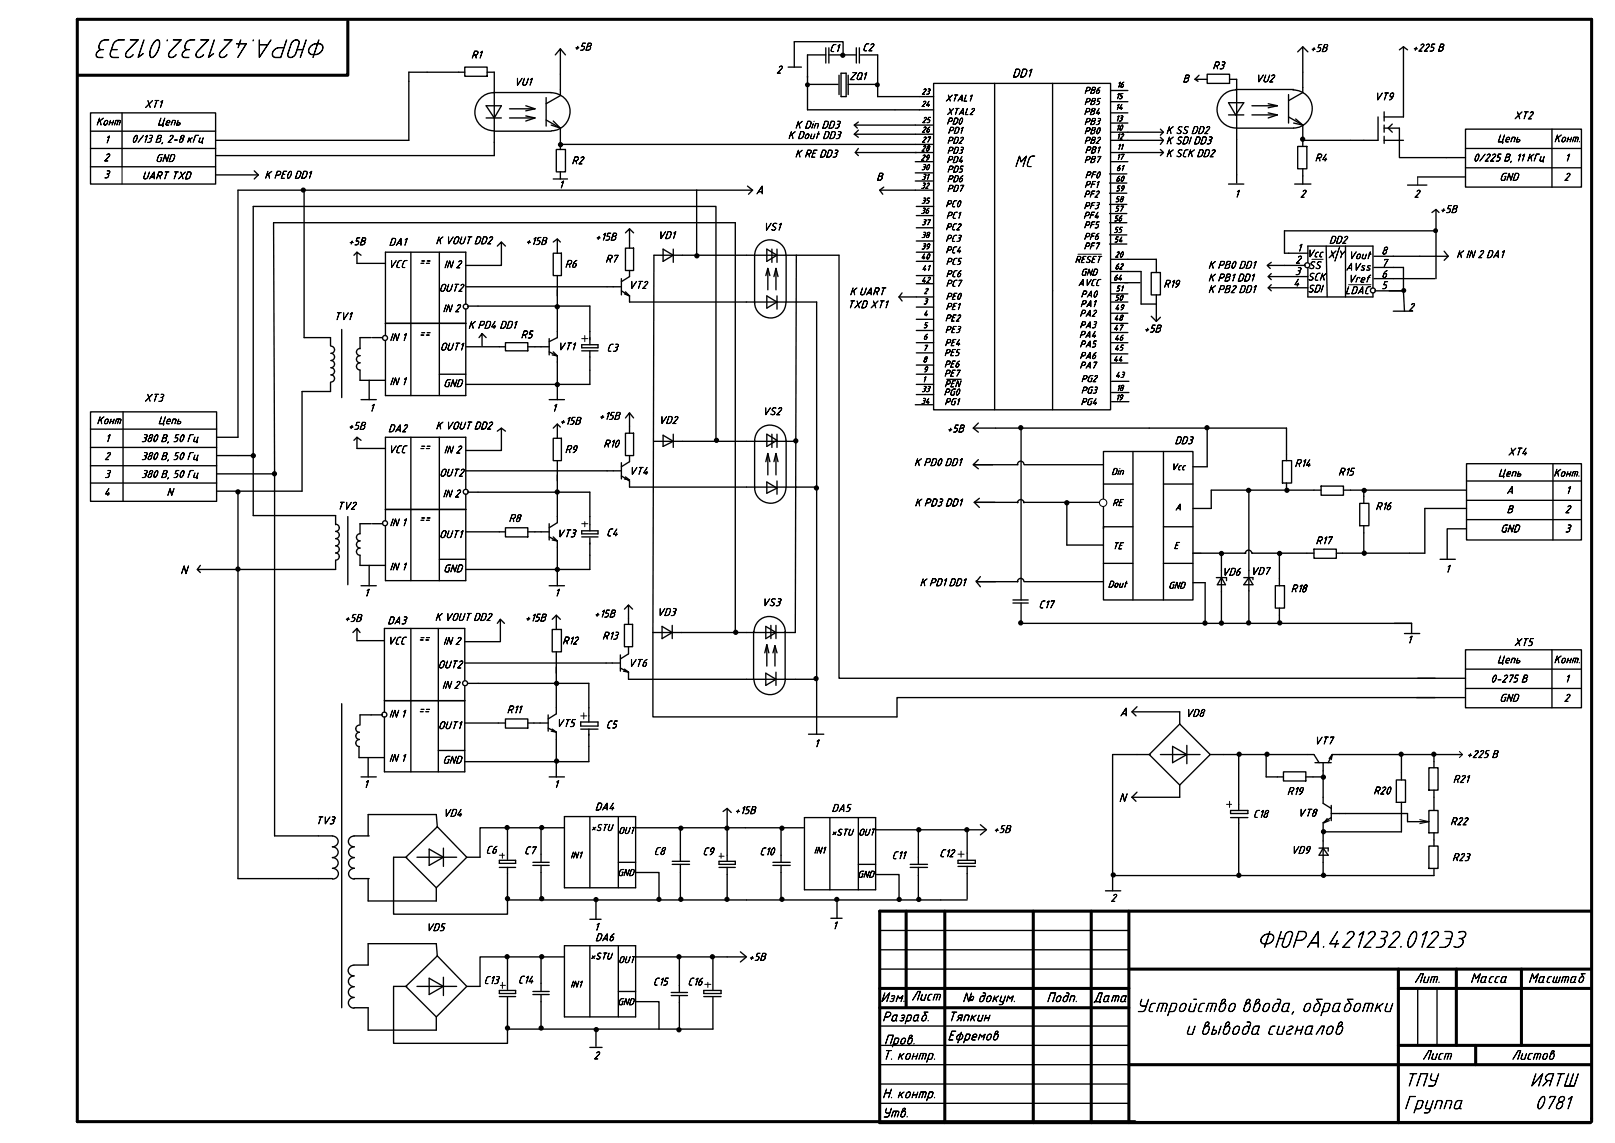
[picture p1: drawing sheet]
<svg xmlns="http://www.w3.org/2000/svg" width="420mm" height="297mm" viewBox="0 0 420 297" stroke-linecap="round" stroke-linejoin="round" font-family="sans-serif">
<g fill="none" stroke="#000" stroke-width=".35">
<path d="M120.9 17.5h5.8v2.3h-5.8zM126.7 18.8h1.9v18.2M144.5 14.3l1.3-1.6v12.2l-3.7 2.1M145.8 12.7l1.3 1.6M314.1 19.3h5.8v2.4h-5.8zM337.6 13.5l1.3-1.3v11.9l-3.7 2.1M338.9 12.2l1.4 1.3M365.1 12.2v18.2h-5M365.1 12.2l-1 .8M365.1 12.2l1.1 .8M126.5 30.7h3.9M126.5 27.5h3.9l-1.8 3.2z"/>
<path d="M128.3 24.1h15.1M128.4 24.1a5 5 0 0 0-4.9 5.1 5 5 0 0 0 5.1 4.8M128.6 34.1h14.8M132.6 28.3h6.6M132.6 30.7h6.6M136.8 27.5l2.4 .8M136.8 30.2l2.4 .5M139.2 28.3l-2.4 .5M139.2 30.7l-2.4 .8M142.1 25.4v7.4M142.1 31.2l3.7 2.1M143.3 24.1a5 5 0 0 1 5 4.9 5 5 0 0 1-4.8 5"/>
<path d="M143.4 32.5l2.4 .8M143.9 31.5l1.9 1.8M144.7 38.9h2.4v5.8h-2.4zM145.8 33.3v5.6M319.6 29.9h4M319.6 26.7h4l-2.1 3.2zM319.9 20.6h1.8v15.6M321.5 23.4a5 5 0 0 0-4.9 5 5 5 0 0 0 5 4.9M321.5 23.3h15M321.7 33.3h14.8M325.7 27.5h6.6M325.7 29.9h6.6"/>
<path d="M329.9 27l2.4 .5M329.9 29.4l2.4 .5M332.3 27.5l-2.4 .5M332.3 29.9l-2.4 .8M335.2 24.6v7.4M335.2 30.4l3.7 2.1M336.4 23.4a5 5 0 0 1 5 4.9 5 5 0 0 1-4.8 5M336.5 32l2.4 .5M337.1 31l1.8 1.5M337.6 38.1h2.4v5.8h-2.4zM338.9 32.5v5.6M358.5 30.4v6.1h-19.6"/>
<path d="M360.1 33.3h4v7.7h12.1M360.1 36.5h5M360.1 29.1v2.4M360.1 32.5v1.9M360.1 35.5v1.8M362.2 32.3l-1 1 1 1.1M145.8 44.7v1.9M336.8 47.9h4.2M338.9 43.9v4M194.2 78.6h13M194.2 66.4h13M196.3 66.4v12.4"/>
<path d="M199.5 64.8l2.6 1.6-2.6 1.6zM199.5 77l2.6 1.6-2.6 1.6zM199.8 69.8l.5 1.9M199.8 69.8l-.6 1.9M199.8 69.8v5.6M200.8 64.8v3.5M201.9 69.8l.5 2.2M201.9 69.8l-.6 2.2M201.9 69.8v5.6M202.1 64.8v3.5M202.1 77v3.4M204.5 66.4a4.1 4.1 0 0 0-4.2-4 4.1 4.1 0 0 0-4 4.1"/>
<path d="M204.5 78.6a4.1 4.1 0 0 1-4 4.1 4.1 4.1 0 0 1-4.2-3.9M204.5 66.4v12.2M79.1 87.8h6.9v2.2M86 99.5v2.4h-7.4M86.1 90.1a.93 .93 0 0 1 .9 .9 .93 .93 0 0 1-.9 .9 .93 .93 0 0 1 .9 1 .93 .93 0 0 1-.9 .9 .93 .93 0 0 1 .9 .9 .93 .93 0 0 1-.9 1 .93 .93 0 0 1 .9 .9 .93 .93 0 0 1-.9 .9 .93 .93 0 0 1 .9 1 .93 .93 0 0 1-.9 .9M88.9 85.7v17.8M23.5 107.2h32.9v23.2h-32.9zM23.5 111.7h32.9M23.5 116.4h32.9M32 107.2v23.2M56.4 118.5h9.5M56.4 113.8h5.5"/>
<path d="M194.2 114.8h13M196.3 114.6v12.4M199.5 113l2.6 1.6-2.6 1.6zM199.8 118v5.6M199.8 118l.5 2.1M199.8 118l-.6 2.1M200.8 113v3.4M201.9 118v5.6M201.9 118l.5 2.1M201.9 118l-.6 2.1M202.1 113v3.4M204.5 114.6a4.1 4.1 0 0 0-4.2-4 4.1 4.1 0 0 0-4 4.1"/>
<path d="M204.5 114.6v12.1M23.5 121.2h32.9M23.5 125.7h32.9M56.4 127.8h5.5M56.4 123.3h15M87.3 134.1v2.4M87.3 136.4a.93 .93 0 0 1 1 .9 .93 .93 0 0 1-1 1 .93 .93 0 0 1 1 .9 .93 .93 0 0 1-1 .9 .93 .93 0 0 1 1 1 .93 .93 0 0 1-1 .9 .93 .93 0 0 1 1 .9 .93 .93 0 0 1-1 1 .93 .93 0 0 1 1 .9 .93 .93 0 0 1-1 .9M90.5 134.4v17.7M194.2 126.7h13M199.5 125.4l2.6 1.6-2.6 1.3zM202.1 125.1v3.5M204.5 126.8a4.1 4.1 0 0 1-4 4.1 4.1 4.1 0 0 1-4.2-3.9"/>
<path d="M87.3 145.8v2.4M143.7 163.8h2.3v5.8h-2.3zM157.7 172.5h3.7M161.4 170.4v4.2M161.4 173.8l2.1 1.1M162.2 174.6l1.3 .3M162.5 162.5h2.1v5.8h-2.1zM162.5 174.1l1 .8M163.5 168.3v1.8l-2.1 1.3M163.5 160.9v1.6M163.5 174.9v1.8M169.9 164.6h7.4"/>
<path d="M172.2 163l2.7 1.6-2.7 1.6zM174.9 162.7v3.5M194.2 176.7h12.7M194.2 164.6h12.7M196.1 164.3v12.4M199.2 163l2.7 1.6-2.7 1.6zM199.2 175.2l2.7 1.5-2.7 1.6zM199.5 167.7v5.6M199.5 167.7l.5 2.2M199.5 167.7l-.5 2.2M200.6 162.7v3.5M201.6 168l.5 1.9"/>
<path d="M201.6 168l-.5 1.9M201.6 168v5.3M201.9 162.7v3.5M201.9 174.9v3.4M204.3 164.3v12.4M204.3 164.4a4.1 4.1 0 0 0-4.1-4 4.1 4.1 0 0 0-4 4.1M204.3 176.6a4.1 4.1 0 0 1-4 4.2 4.1 4.1 0 0 1-4.1-4M88.9 183.1v79.1M93.5 188.7a.93 .93 0 0 0-.9 .9 .93 .93 0 0 0 .9 .9 .93 .93 0 0 0-.9 1 .93 .93 0 0 0 .9 .9 .93 .93 0 0 0-.9 .9 .93 .93 0 0 0 .9 1M129.6 188.1h1.9M131.5 187.1h5.8v2.3h-5.8zM137.3 188.1h5.3"/>
<path d="M142.6 186v4.2M142.6 189.4l2.1 1.1M143.4 190.2l1.3 .3M143.7 189.7l1 .8M144.7 184.1v1.6l-2.1 1.4M144.7 190.5v1.9M153.2 184.1v2.2M153.2 191v3.2M299.2 196.3h-9.7v35.5M301.9 196.3h10.3M305.1 194.2l3.7 2.1-3.7 2.1zM306.9 188.4l8 7.9-8 8-7.9-8z"/>
<path d="M308.8 193.9v4.8M314.9 196.3h26.9l1.4 2.1M329.4 196.3v5.8h4.5M342.1 198.4h4.2M344.2 198.4v10.6l2.1 1.3M346.6 196.3h1.9M346.6 196.3l-1.1 2.1M346.6 196.3l-.3 1.3M346.6 196.3l-.8 1.1M364.6 196.3v6.6M371.7 199.8h2.4v5.8h-2.4zM373.1 196.3v3.5"/>
<path d="M82.8 217.5h3.7M86.5 217.5a1.4 1.4 0 0 1 1.5 1.4 1.4 1.4 0 0 1-1.5 1.4 1.4 1.4 0 0 1 1.5 1.4 1.4 1.4 0 0 1-1.5 1.4 1.4 1.4 0 0 1 1.5 1.4 1.4 1.4 0 0 1-1.5 1.4 1.4 1.4 0 0 1 1.5 1.4 1.4 1.4 0 0 1-1.5 1.4M92.1 217.5h3.9M92.1 217.5a1.4 1.4 0 0 0-1.5 1.5 1.4 1.4 0 0 0 1.6 1.3 1.4 1.4 0 0 0-1.5 1.4 1.4 1.4 0 0 0 1.5 1.4 1.4 1.4 0 0 0-1.5 1.4 1.4 1.4 0 0 0 1.5 1.4 1.4 1.4 0 0 0-1.5 1.4 1.4 1.4 0 0 0 1.5 1.4M113.8 215.1l-.3-3.2h-17.7v5.6M132 215.4v8.4M140.8 215.4v9M146.8 215.4h-21.9v7.6h-3.5M146.8 212.5h18.6v18.5h-18.6zM153.5 212.5v18.5M160.9 212.5v18.5M165.4 215.4h43.6"/>
<path d="M189.2 210.3l-1.1 .8M190.2 211.4l-1-1.1v13.8M203.2 215.4v9M209.3 212.7h18.5v18.8h-18.5zM215.9 212.7v18.8M223.3 212.7v18.8M227.8 215.9h28.6M238.9 215.9v9M255.1 214.6l1.5 1.3-1.5 1.3M294.5 207.4h12.4M294.5 207.4l1 1.1M295.8 206.1l-1.3 1.3"/>
<path d="M333.9 200.8h5.8v2.4h-5.8zM339.7 202.1h4.5M345.3 213l-.8 1 1.3-.5M346.3 212.7l-2.1 1.3v13.8M346.3 211.7h19.9v2.1M346.3 209.6v3.9M363.3 202.9h2.4v5.9h-2.4zM364.6 208.8v7.6h-20.4M369.6 213.8h2.1M371.7 210.9h2.4v5.8h-2.4zM373.1 205.6v5.3M373.1 216.7v3.4"/>
<path d="M82.8 228.6h3.7M92.1 228.6h3.9M95.8 228.6v5.8h17.7v-3.4M105.6 223l8.2-7.9 7.6 7.9-7.9 8zM105.8 223h-3.4v14.9h29.6v-3.7h119.6M108.5 223h10.3M111.7 220.9l3.7 2.1-3.7 2.2zM115.4 220.7v4.7M129.9 225.7h4.2M129.9 223.8h4.2v.8h-4.2zM132 225.7v8.2M138.6 224.4h4.3"/>
<path d="M138.6 225.2h4.3M140.8 225.2v8.7M153.5 239.2h2.9M155 234.7v4.5M160.9 224.4h4.5M165.4 227h6v7.2M187.1 224.1h4.2v.8h-4.2zM187.1 225.7h4.2M189.2 225.7v8.5M201.1 224.4h4.5M201.1 225.2h4.5M203.2 225.2v9"/>
<path d="M216.2 238.9h2.9M217.8 234.2v4.7M223.3 224.9h4.5M227.8 227.5h6.1v6.9M236.8 224.9h4.5M236.8 225.7h4.5M238.9 225.7v8.7M249.2 223.8h4.5v.8h-4.5zM249.2 225.4h4.5M251.6 222v1.8M251.6 225.4v8.5M287.6 231.8h4"/>
<path d="M343.2 220.7h2.3v.8M344.2 220.7l1.3 1.8h-2.3zM371.7 220.1h2.4v5.9h-2.4zM373.1 226v1.8h-83.6M92.1 253.9a1.4 1.4 0 0 0-1.5 1.4 1.4 1.4 0 0 0 1.5 1.4 1.4 1.4 0 0 0-1.5 1.4 1.4 1.4 0 0 0 1.5 1.4 1.4 1.4 0 0 0-1.5 1.4 1.4 1.4 0 0 0 1.5 1.4M105.6 256.6l8.2-7.9 7.6 7.9-7.9 8zM105.8 256.6h-3.4v14.9h29.6v-3.7h53.5M108.5 256.6h10.3M111.7 254.5l3.7 2.1-3.7 2.2zM113.8 248.7l-.3-3.2h-17.7v5.6h-3.7a1.4 1.4 0 0 0-1.5 1.4 1.4 1.4 0 0 0 1.5 1.4M115.4 254.3v4.7M138.6 258h4.3"/>
<path d="M138.6 258.8h4.3M140.8 249v9M140.8 258.8v9M146.8 249h-21.9v7.6h-3.5M146.8 246.1h18.6v18.5h-18.6zM153.5 246.1v18.5M160.9 246.1v18.5M160.9 258h4.5M165.4 249h28.5M174.6 259h4.3M174.6 258.2h4.3M176.7 249.2v9"/>
<path d="M176.7 259v9M183.1 257.7h4.5v.8h-4.5zM183.1 259.3h4.5M192.6 247.6l1.6 1.4-1.6 1.3M92.1 262.2h3.7v5.8h17.7v-3.4M153.5 272.5h3.1M155 267.8v4.5M165.4 260.6h6v7.2"/>
<circle cx="145.8" cy="37.6" r=".51"/>
<circle cx="338.9" cy="36.2" r=".51"/>
<circle cx="65.9" cy="118.6" r=".51"/>
<circle cx="61.9" cy="128" r=".51"/>
<circle cx="71.4" cy="123.3" r=".51"/>
<circle cx="329.6" cy="196.2" r=".51"/>
<circle cx="364.5" cy="196.2" r=".51"/>
<circle cx="373" cy="196.2" r=".51"/>
<circle cx="131.9" cy="215.3" r=".51"/>
<circle cx="140.9" cy="215.3" r=".51"/>
<circle cx="177.1" cy="215.5" r=".51"/>
<circle cx="189.1" cy="215.5" r=".51"/>
<circle cx="203.4" cy="215.5" r=".51"/>
<circle cx="239" cy="215.9" r=".51"/>
<circle cx="344.3" cy="202.2" r=".51"/>
<circle cx="132" cy="233.8" r=".51"/>
<circle cx="140.9" cy="233.8" r=".51"/>
<circle cx="155.1" cy="234.1" r=".51"/>
<circle cx="171.4" cy="234" r=".51"/>
<circle cx="177.1" cy="234" r=".51"/>
<circle cx="189.1" cy="234" r=".51"/>
<circle cx="203.4" cy="234" r=".51"/>
<circle cx="217.7" cy="234" r=".51"/>
<circle cx="233.9" cy="234" r=".51"/>
<circle cx="239" cy="234" r=".51"/>
<circle cx="289.6" cy="227.7" r=".51"/>
<circle cx="344.3" cy="227.7" r=".51"/>
<circle cx="131.9" cy="248.9" r=".51"/>
<circle cx="140.9" cy="248.9" r=".51"/>
<circle cx="176.6" cy="248.9" r=".51"/>
<circle cx="185.3" cy="248.9" r=".51"/>
<circle cx="132" cy="267.5" r=".51"/>
<circle cx="140.8" cy="267.5" r=".51"/>
<circle cx="155.1" cy="267.9" r=".51"/>
<circle cx="176.6" cy="267.9" r=".51"/>
</g>
<g fill="#000">
<circle cx="145.8" cy="37.6" r=".51"/>
<circle cx="338.9" cy="36.2" r=".51"/>
<circle cx="65.9" cy="118.6" r=".51"/>
<circle cx="61.9" cy="128" r=".51"/>
<circle cx="71.4" cy="123.3" r=".51"/>
<circle cx="329.6" cy="196.2" r=".51"/>
<circle cx="364.5" cy="196.2" r=".51"/>
<circle cx="373" cy="196.2" r=".51"/>
<circle cx="131.9" cy="215.3" r=".51"/>
<circle cx="140.9" cy="215.3" r=".51"/>
<circle cx="177.1" cy="215.5" r=".51"/>
<circle cx="189.1" cy="215.5" r=".51"/>
<circle cx="203.4" cy="215.5" r=".51"/>
<circle cx="239" cy="215.9" r=".51"/>
<circle cx="344.3" cy="202.2" r=".51"/>
<circle cx="132" cy="233.8" r=".51"/>
<circle cx="140.9" cy="233.8" r=".51"/>
<circle cx="155.1" cy="234.1" r=".51"/>
<circle cx="171.4" cy="234" r=".51"/>
<circle cx="177.1" cy="234" r=".51"/>
<circle cx="189.1" cy="234" r=".51"/>
<circle cx="203.4" cy="234" r=".51"/>
<circle cx="217.7" cy="234" r=".51"/>
<circle cx="233.9" cy="234" r=".51"/>
<circle cx="239" cy="234" r=".51"/>
<circle cx="289.6" cy="227.7" r=".51"/>
<circle cx="344.3" cy="227.7" r=".51"/>
<circle cx="131.9" cy="248.9" r=".51"/>
<circle cx="140.9" cy="248.9" r=".51"/>
<circle cx="176.6" cy="248.9" r=".51"/>
<circle cx="185.3" cy="248.9" r=".51"/>
<circle cx="132" cy="267.5" r=".51"/>
<circle cx="140.8" cy="267.5" r=".51"/>
<circle cx="155.1" cy="267.9" r=".51"/>
<circle cx="176.6" cy="267.9" r=".51"/>
</g>
<path d="M414.1 291v-286h-394v286.8h275.2" fill="none" stroke="#000" stroke-width=".79"/>
<path d="M381.3 33.6h30.1v15.1h-30.1z" fill-rule="evenodd" fill="#fff"/>
<g fill="none" stroke="#000" stroke-width=".35">
<path d="M381.3 33.6h30.1v15.1h-30.1zM381.3 38.6h30.1M403.8 33.6v15.1M366.2 48.2h5M368.8 46h12.5M381.3 43.7h30.1M251.6 215.9v6.1M129.9 257.7h4.2v.8h-4.2zM129.9 259.3h4.2"/>
<circle cx="251.5" cy="215.9" r=".51"/>
</g>
<circle cx="251.5" cy="215.9" r=".51" fill="#000"/>
<path d="M381.3 169.1h30.1v15h-30.1z" fill-rule="evenodd" fill="#fff"/>
<g fill="none" stroke="#000" stroke-width=".35">
<path d="M321.7 36.2v11.4M319.6 47.9h4M381.3 169.1h30.1v15h-30.1zM381.3 174.1h30.1M381.3 179.1h30.1M403.8 169.1v15M228.9 242.1h64.8M228.9 247.1h64.8M228.9 252.1h65.3M368.8 257.2v14.8M373.9 257.2v14.8M228.9 267h64.8"/>
<path d="M228.9 272h64.8M228.9 277h64.8M228.9 282h64.8M228.9 287.1h64.8M295.3 291.8h118.8"/>
</g>
<g fill="none" stroke="#000" stroke-width=".79">
<path d="M235.7 237.1v24.8M245.8 237.1v55M268.8 237.1v55M283.9 237.1v55M293.7 237.1v55M413.8 237.1h-184.9v55h184.9M228.9 257.2h64.8M293.7 252.1h120.1M363.8 257.2h50M363.8 252.1v40M378.9 252.1v19.9M395.8 252.1v19.9"/>
<path d="M228.9 262.2h64.8M293.7 277h120.1M363.8 272h50M383.9 272v5M414.1 291v.8"/>
</g>
<path d="M368.8 46v2.2" fill="none" stroke="#000" stroke-width=".26"/>
<path d="M23.5 29.4h32.6v18.5h-32.6z" fill-rule="evenodd" fill="#fff"/>
<g fill="none" stroke="#000" stroke-width=".35">
<path d="M111.1 18.8h9.8M23.5 29.4h32.6v18.5h-32.6zM23.5 34.1h32.6M23.5 38.6h32.6M31.7 29.4v14M23.5 43.4h32.6M79.1 49.5v38.3M143.9 46.6h3.7M163.8 59.5l1 1.1M181.2 49.5v16.9M194.5 48.4l1.3 1.1-1.1 1M195.8 49.5h-133.9v64.3"/>
<path d="M376.2 41h5.1M92.9 65.6l-.8 .8M93.9 66.4l-1-.8v2.9h7.4M106.9 65.6v37.3M114.3 65.6v37.3M121.2 79.1v-13.5h-20.9v21.7M121.2 74.6h40.5M121.7 79.6h23.3v8.2l-2.1 1.1M129.4 64l1-1v6.1h-9.2M130.4 63l1.1 1M143.9 65.9h2.1v5.8h-2.1zM145 71.7v7.9h8.5v10.1"/>
<path d="M145 62.2l-1.1 .8M145.8 63l-.8-.8v3.7M161.7 72.5v4.2M161.7 75.7l2.1 1.3M162.5 76.5l1.3 .5M162.7 64.6h2.1v5.8h-2.1zM162.7 60.6l1.1-1.1v5.1M162.7 75.9l1.1 1.1M163.8 70.4v1.6l-2.1 1.3M163.8 77v1.6h30.4M172.5 64.8l2.7 1.6-2.7 1.6zM175.2 64.8v3.5"/>
<path d="M194.2 66.4h-24.1l-.2 120.1h63.5v-5h139.9M207.2 78.6h5.3v112.4M93.7 96.3v2.7h6.6M93.7 90.7a.93 .93 0 0 0-1 .9 .93 .93 0 0 0 1 .9 .93 .93 0 0 0-1 1 .93 .93 0 0 0 1 .9 .93 .93 0 0 0-1 .9 .93 .93 0 0 0 1 1M96 99v5M96.6 87.8h-2.9v3M96.8 87.8h2.7M100.3 84.1h20.9M114.3 97.4h6.9M121.2 80.4v22.5h-20.9v-14.3M121.2 90.2h10.3M131.5 89.2h5.8v2.1h-5.8z"/>
<path d="M137.3 90.2h5.6M142.9 88.1v4.2M142.9 91.5l2.1 1.1M143.7 92.3l1.3 .3M143.9 91.5l1.1 1.1M145 92.6v11.4M151.3 89.7h4.3v.8h-4.3zM151.3 91.3h4.3M153.5 91.3v8.7h-32.3M78.6 101.9v25.9h-16.7v100.8h20.9M92.9 113.8l-.8 .8M93.9 114.6l-1-.8v2.9h7.4"/>
<path d="M93.9 104h4M106.9 113.8v37.3M114.3 113.8v37.3M129.4 112.2l1-.8v5.8h-9.2M130.4 111.4l1.1 .8M142.9 104h3.9M143.9 114h2.1v5.9h-2.1zM145 119.9v8.2h8.5v10M145 110.3l-1.1 1.1M145.8 111.1l-.8-.8v3.7M162.7 112.7h2.1v5.8h-2.1zM162.7 108.7l1.1-1.3v5.3"/>
<path d="M163.8 118.5v1.6l-2.1 1.3M163.8 107.4l1 1.3M170.1 114.8h24.1M172.5 113.2l2.7 1.6-2.7 1.4zM175.2 113v3.4M186.3 114.8v-61.1h-120.4v80.4h21.4M93.7 138.9a.93 .93 0 0 0-1 .9 .93 .93 0 0 0 1 .9 .93 .93 0 0 0-1 1 .93 .93 0 0 0 1 .9 .93 .93 0 0 0-1 .9 .93 .93 0 0 0 1 1v2.6h6.6M96.6 136.3h-2.9v2.6M96.8 136.3h2.7M100.3 132.6h20.9M121.2 138.4h10.3M121.2 127.3v-13.5h-20.9v21.7"/>
<path d="M121.2 128.6v22.5h-20.9v-14.3M121.2 122.5h40.5M121.7 128.1h23.3v7.9l-2.1 1.3M131.5 137.3h5.8v2.4h-5.8zM137.3 138.4h5.6M142.9 136.3v4.2M142.9 139.7l2.1 1.1M143.9 139.7l1.1 1.1M151.3 138.1h4.3v.8h-4.3zM151.3 139.7h4.3M153.5 140v8.2h-32.3M161.7 120.4v4.2"/>
<path d="M161.7 123.8l2.1 1.3v1.6h30.4M162.7 124.1l1.1 .8-1.3-.3M207.2 126.7h5.3M52.1 147.1l-.8 1.1M87.3 148.2h-36l.8 .8M93.9 152.4h4M96 147.1v5.3M114.3 145.5h6.9M142.9 152.4h3.9M143.7 140.5l1.3 .3M145 140.8v11.6M162.5 158.5l1-1.1v3.5"/>
<path d="M163.5 157.4l1.1 1.1M92.9 163.5l-1.1 1.1M93.7 164.6l-.8-1.1v3.2h7.1M106.9 163.5v37.3M114 163.5v37.3M120.9 177v-13.5h-20.9v21.7M120.9 178.6v22.2h-20.9v-14.3M120.9 172.5h36.8M121.7 177.8h23v6.3M129.4 162.2l.8-1.1v5.9h-9.3M130.2 161.1l1 1.1M144.7 169.6v8.2h8.5v6.3"/>
<path d="M144.7 160.1l-1 1M145.8 161.1l-1.1-1v3.7M163.5 176.7h30.7M177.3 164.6h16.9M191.3 164.6v-106.7h-120.1l.2 65.4v94.2h11.4M206.9 164.6l.3-98.2h11.1v110.1h155M206.9 176.7h5.6M93.4 194.2v2.9h6.6M95.8 197.1v5M99.5 186h-5.8v2.6M100 182.3h20.9M114 195.3h6.9"/>
<path d="M120.9 188.1h8.7M144.7 192.4v9.7M151.1 187.9h4.5v1h-4.5zM151.1 189.7h4.5M153.2 194.2v4h-32.3M153.2 186.3v1.6M153.2 189.7v1.6M210.3 191h4M295.8 183.9l-1.3 1.3 1 1.1M306.9 185.2v3.2M322.3 196.3v14.6M348.5 196.3h32"/>
<path d="M93.9 202.1h4M142.9 202.1h3.9M177 215.4v8.7M306.9 204.3v3.1M320.1 210.9h4.5v.8h-4.5zM320.1 212.7h4.5M322.3 212.7v15.1M174.9 224.9h4.5M174.9 224.1h4.5M177 224.9v9M132 249v8.7M132 259.3v8.5"/>
<path d="M185.5 249.5v8.2M185.5 259.3v8.5"/>
<circle cx="78.9" cy="49.5" r=".5"/>
<circle cx="121.2" cy="79.8" r=".65"/>
<circle cx="145" cy="79.8" r=".51"/>
<circle cx="181.3" cy="66.6" r=".51"/>
<circle cx="100.2" cy="87.9" r=".65"/>
<circle cx="186.4" cy="114.6" r=".51"/>
<circle cx="207" cy="114.7" r=".51"/>
<circle cx="100.2" cy="136.1" r=".65"/>
<circle cx="121.2" cy="128" r=".65"/>
<circle cx="145" cy="128" r=".51"/>
<circle cx="212.4" cy="127" r=".51"/>
<circle cx="61.9" cy="148.1" r=".51"/>
<circle cx="121" cy="177.8" r=".65"/>
<circle cx="144.8" cy="177.8" r=".51"/>
<circle cx="191.4" cy="164.5" r=".51"/>
<circle cx="212.3" cy="176.6" r=".51"/>
<circle cx="100" cy="185.9" r=".65"/>
<circle cx="322.4" cy="196.2" r=".51"/>
<circle cx="322.3" cy="227.7" r=".51"/>
</g>
<path d="M379.7 195.5l.8 .8-.8 .8" fill="none" stroke="#000" stroke-width=".26"/>
<g fill="#000">
<circle cx="78.9" cy="49.5" r=".5"/>
<circle cx="145" cy="79.8" r=".51"/>
<circle cx="181.3" cy="66.6" r=".51"/>
<circle cx="186.4" cy="114.6" r=".51"/>
<circle cx="207" cy="114.7" r=".51"/>
<circle cx="145" cy="128" r=".51"/>
<circle cx="212.4" cy="127" r=".51"/>
<circle cx="61.9" cy="148.1" r=".51"/>
<circle cx="144.8" cy="177.8" r=".51"/>
<circle cx="191.4" cy="164.5" r=".51"/>
<circle cx="212.3" cy="176.6" r=".51"/>
<circle cx="322.4" cy="196.2" r=".51"/>
<circle cx="322.3" cy="227.7" r=".51"/>
</g>
<path d="M242.9 21.7h46v84.9h-46z" fill-rule="evenodd" fill="#fff"/>
<g fill="none" stroke="#000" stroke-width=".35">
<path d="M111.1 18.8h-4.7v17.7h-50.3M205.1 17.5h3.4M214.8 14.3h-4.7v14.3h32.8M214.8 12.4v4M215.6 14.3h7.2M215.6 12.4v4M218.3 19.6v5M218.8 19.1h1.3v6h-1.3zM219.3 14.3v-3.5h-12.7v6.7M220.7 19.6v5M222.8 12.4v4M223.6 12.4v4"/>
<path d="M223.8 14.3h4.5v7.7h-7.6M311.9 19.6l-1 1M128.6 37v3.5h-72.5M145.8 37.6h96.8M210.1 22h7.9M222.2 32.5h20.4M222.2 34.9h20.4M223.3 33.9l-1.1 1 1.1 .8M223.3 31.8l-1.1 .7 .8 .8M228.3 22.5v2.6h14.6M238.1 39.7h4.5M242.9 21.7h46v84.9h-46z"/>
<path d="M258.8 21.7v84.9M273.8 21.7v84.9M288.9 39.7h13.8M288.9 23.5h4.5M288.9 26.5h4.5M288.9 29.4h4.5M288.9 32h4.5M288.9 34.4h13.8M288.9 36.5h13.8M301.9 35.7l.8 .8-.8 1.1M301.9 38.9l.8 .8-.8 .8M301.9 33.6l.8 .8-.8 .8"/>
<path d="M310.9 20.6h3.2M310.9 20.6l.8 .6M56.1 45.5h11.1M66.1 44.5l1.1 1M67.2 45.5l-1.1 1.1M229.9 48.7l-1 .8M238.1 42.1h4.5M238.1 45h4.5M238.1 47.1h4.5M238.4 53.7h4.5M238.4 56.1h4.5M238.4 59.3h4.5"/>
<path d="M242.6 49.5h-13.7l.8 1M288.7 45.2h4.5M288.7 47.6h4.5M288.7 50.3h4.5M288.7 53.2h4.5M288.7 55.6h4.5M288.7 57.9h4.5M288.9 42.1h4.5M372.5 55.3l1.1-.8 .8 .8M373.6 54.5v18M233.9 77.3h9M233.9 77.3l.8 1"/>
<path d="M234.7 76.2l-.8 1.1M238.4 62.7h4.5M238.4 65.6h4.5M238.4 68h4.5M238.4 71.7h4.5M238.4 73.8h4.5M238.4 79.9h4.5M288.7 61.1h4.5M288.7 63.5h4.5M288.9 70.6h8v8.5h3.9M288.9 73.6h7.7M288.9 67.5h11.9v3.4"/>
<path d="M288.9 76.5h4.5M288.9 78.6h4.5M299.5 70.9h2.4v5.8h-2.4zM300.8 76.7v6.9M329.9 69.1h9.6M329.9 72h10.4M329.9 74.9h10.4M330.7 68.3l-1 .8 .8 .7M330.7 71.2l-.8 .8 .8 .8M330.7 74.1l-.8 .8 .8 .8M340.3 68.3v-4.3h16.9v10.9M340.3 69.6v7.7h16.9v-1.1"/>
<path d="M345 64l.3 13.3M350 64v13.3M357.5 72.5h15.8M357.5 69.6h7.6v6.3l.3 5.1M357.5 66.7h19.3M357.7 75.7h7.4M373.6 60.1h-39.4v5.8h6.1M375.7 65.4l1.1 1.3M376.8 66.7l-1.1 1M238.4 83.1h4.5M238.4 86h4.5M238.4 89.2h4.5"/>
<path d="M238.4 91.8h4.5M238.4 95h4.5M238.4 97.4h4.5M246.3 98.7h3.7M288.9 89.2h4.5M288.9 81.5h4.5M288.9 84.1h4.5M288.9 86.5h4.5M288.9 92.1h4.5M288.9 94.5h4.5M289.2 99.2h4.5M299.5 82.3l1.3 1.3"/>
<path d="M301.9 82.6l-1.1 1M362.5 81h5M238.1 105.3h4.5M238.4 100h4.5M238.4 102.7h4.5M289.2 102.1h4.5M289.2 104.5h4.5M368.8 176.5h12.5M294.7 185.2h12.2M368.6 181.5h12.4M366.2 213.8h4.2"/>
<circle cx="219.3" cy="14.4" r=".51"/>
<circle cx="340.1" cy="69" r=".65"/>
<circle cx="357.2" cy="75.6" r=".65"/>
<circle cx="145" cy="100.1" r=".51"/>
<circle cx="145" cy="148.2" r=".51"/>
<circle cx="144.8" cy="198" r=".51"/>
</g>
<g fill="#000">
<circle cx="219.3" cy="14.4" r=".51"/>
<circle cx="210.1" cy="22.1" r=".65"/>
<circle cx="228.3" cy="22.1" r=".65"/>
<circle cx="365.2" cy="75.6" r=".65"/>
<circle cx="373.5" cy="60" r=".65"/>
<circle cx="145" cy="100.1" r=".51"/>
<circle cx="145" cy="148.2" r=".51"/>
<circle cx="144.8" cy="198" r=".51"/>
</g>
<g fill="none" stroke="#000" stroke-width=".26">
<path d="M31.7 43.4v4.5M280.5 66.1h6M341.3 67.5h2.9M350.8 74.1h5.9M151.3 88.1h1.6M152.1 87.3v1.6M151.3 136.3h1.6M152.1 135.7v1.4M151.1 186.3h1.6M151.9 185.5v1.6M319.1 209.3h1.3M319.9 208.5v1.6"/>
<path d="M369.4 213.3l2.3 .5-2.3 .5M129.9 222.5h1.3M130.7 222v1.3M187.1 222.8h1.3M187.6 222v1.3M249.2 222.2h1.6M250 221.5v1.5M130.2 256.4h1.3M130.7 255.6v1.6M183.4 256.1h1.5M184.1 255.6v1.3"/>
</g>
<path d="M90.5 5.6v14h-70.1" fill="none" stroke="#000" stroke-width=".79"/>
<path d="M287.1 117.5h23.3v38.6h-23.3z" fill-rule="evenodd" fill="#fff"/>
<path d="M287.1 117.5h23.3v38.6h-23.3zM294.7 117.5v38.6M302.7 117.5v38.6" fill="none" stroke="#000" stroke-width=".35"/>
<path d="M310.4 143.9h2.1" fill="none" stroke="#000" stroke-width=".26"/>
<circle cx="287" cy="130.8" r=".96" fill="#fff"/>
<circle cx="287" cy="130.8" r=".96" fill="none" stroke="#000" stroke-width=".26"/>
<g fill="none" stroke="#000" stroke-width=".35">
<path d="M254.5 119.6l-1.3 1.3 1.3 1.1M253.2 120.9h5M253.5 120.7v.2h11.3a.8 .8 0 0 1 .8-.9 .8 .8 0 0 1 .8 .9h20.7M254.8 129.6l-1.3 1.1 1.3 1.3M258.8 130.7h-5.3h11.3l-.1 .1a.83 .83 0 0 1 .8-.8 .83 .83 0 0 1 .9 .8l19.6-.1M277.5 130.7v11.1h9.6M287.1 125.9h7.6M294.7 137.1h-7.6v.5M302.7 137.1h7.7M254 151.1v.2h10.8a.8 .8 0 0 1 .8-.8 .8 .8 0 0 1 .8 .8h20.7M254 151.3h5M255.1 150l-1.1 1.3 1.1 1.4"/>
<path d="M287.1 146.6h7.6"/>
</g>
<circle cx="277.6" cy="130.8" r=".41" fill="#fff"/>
<circle cx="277.6" cy="130.8" r=".41" fill="none" stroke="#000" stroke-width=".26"/>
<path d="M253.2 111.4h5.8M254.5 110.1l-1.3 1.3 1.3 1M325.4 127.5h-.5v20.9M351.4 127.5h30.1M355.3 127.5h-.5v1.6M265.6 156.9v5.3M317.8 143.9v4.5M332.8 143.9v6.6M349.2 143.9h17.5M266.2 162.2h101" fill="none" stroke="#000" stroke-width=".35"/>
<circle cx="332.9" cy="144" r=".41" fill="#fff"/>
<circle cx="332.9" cy="144" r=".41" fill="none" stroke="#000" stroke-width=".26"/>
<circle cx="354.9" cy="127.6" r=".41" fill="#fff"/>
<circle cx="354.9" cy="127.6" r=".41" fill="none" stroke="#000" stroke-width=".26"/>
<circle cx="354.9" cy="144" r=".41" fill="#fff"/>
<circle cx="354.9" cy="144" r=".41" fill="none" stroke="#000" stroke-width=".26"/>
<g fill="none" stroke="#000" stroke-width=".35">
<path d="M259 111.4h75.7v8.5M265.6 111.4v44.7M314.1 111.4v10M333.6 119.9h2.4v5.8h-2.4zM334.7 125.7v1.8M335.2 127.5h8.5M343.7 126.5h5.8v2.4h-5.8zM349.5 127.5h1.9M353.7 131h2.4v5.8h-2.4zM354.8 136.8v6.9h.3M354.8 129.1v1.9M263.5 156.9h4"/>
<path d="M263.5 156.1h4M310.4 143.9l13.6 .1a.83 .83 0 0 1 .8-.9 .83 .83 0 0 1 .9 .9l16.1-.1M313.5 151.6v10.3M316.4 150.3h2.7v.8M317.8 150.3l1 1.8h-2.1zM317.8 148.4v13.8M323.6 150.3h2.4v.5M324.9 150.3l1.1 1.8h-2.4zM324.9 148.4v13.8M331.8 152.4h2.4v5.8h-2.4zM332.8 150.5v1.9M332.8 158.2v4"/>
<path d="M341.8 142.9h5.9v2.4h-5.9zM347.7 143.9h1.5"/>
<circle cx="265.6" cy="111.3" r=".51"/>
<circle cx="314" cy="111.3" r=".51"/>
<circle cx="277.6" cy="130.8" r=".51"/>
<circle cx="324.8" cy="127.6" r=".51"/>
<circle cx="334.8" cy="127.6" r=".51"/>
<circle cx="354.9" cy="127.6" r=".51"/>
<circle cx="317.8" cy="144" r=".51"/>
<circle cx="332.9" cy="144" r=".51"/>
<circle cx="354.9" cy="143.9" r=".51"/>
<circle cx="265.5" cy="162.1" r=".51"/>
<circle cx="313.5" cy="162.1" r=".51"/>
<circle cx="317.8" cy="162.1" r=".51"/>
<circle cx="324.8" cy="162.1" r=".51"/>
<circle cx="332.9" cy="162.1" r=".51"/>
</g>
<g fill="#000">
<circle cx="265.6" cy="111.3" r=".51"/>
<circle cx="314" cy="111.3" r=".51"/>
<circle cx="277.6" cy="130.8" r=".51"/>
<circle cx="324.8" cy="127.6" r=".51"/>
<circle cx="334.8" cy="127.6" r=".51"/>
<circle cx="354.9" cy="127.6" r=".51"/>
<circle cx="317.8" cy="144" r=".51"/>
<circle cx="332.9" cy="144" r=".51"/>
<circle cx="354.9" cy="143.9" r=".51"/>
<circle cx="265.5" cy="162.1" r=".51"/>
<circle cx="313.5" cy="162.1" r=".51"/>
<circle cx="317.8" cy="162.1" r=".51"/>
<circle cx="324.8" cy="162.1" r=".51"/>
<circle cx="332.9" cy="162.1" r=".51"/>
</g>
<path d="M381.5 120.7h29.9v19.8h-29.9z" fill-rule="evenodd" fill="#fff"/>
<g fill="none" stroke="#000" stroke-width=".35">
<path d="M222.5 39.7h15.9M223.3 38.6l-.8 1.1 .8 .8M124.6 87.8l.8-1v3.2M125.4 86.8l1.1 1M302.7 125.9h7.7M310.4 121.4h3.7M334.2 127.5h-19.1v4.8h-4.7M381.5 120.7h29.9v19.8h-29.9zM381.5 137.6h-5v7.9M381.5 125.1h29.9M381.5 130.2h29.9M381.5 135.2h29.9"/>
<path d="M381.5 132.3h-10.8v11.6h-4M404 120.7v19.8M302.7 146.6h7.7M310.4 151.6h3.1M374.6 145.5h4M365.4 164.8h4M367.2 162.2v2.6"/>
<circle cx="344.3" cy="216.4" r=".51"/>
</g>
<circle cx="344.3" cy="216.4" r=".51" fill="#000"/>
<text font-size="7.4" x="85.5" y="10.4" transform="rotate(-180 85.5 10.4)">ФЮРА.421232.012Э3</text>
<text font-size="6.7" x="326.7" y="246.5">ФЮРА.421232.012ЭЗ</text>
<g font-size="5.2">
<text x="295.4" y="263.2">Устройство ввода, обработки</text>
<text x="308.2" y="269.1">и вывода сигналов</text>
<text x="365.2" y="282.6">ТПУ</text>
<text x="398" y="282.6">ИЯТШ</text>
<text x="365.2" y="288.5">Группа</text>
<text x="399.2" y="288.5">0781</text>
</g>
<text font-size="4.5" x="263.9" y="43.3">MC</text>
<g font-size="3.7">
<text x="367.9" y="255.6">Лит.</text>
<text x="382.5" y="255.6">Масса</text>
<text x="397.6" y="255.6">Масштаб</text>
<text x="229.1" y="260.6">Изм.</text>
<text x="237" y="260.2">Лист</text>
<text x="250.3" y="260.6">№ докум.</text>
<text x="272.2" y="260.6">Подп.</text>
<text x="284.4" y="260.6">Дата</text>
<text x="229.5" y="265.6">Разраб.</text>
<text x="246.5" y="265.6">Тяпкин</text>
<text x="229.5" y="275.6">Т. контр.</text>
<text x="230" y="271.6">Пров.</text>
<text x="246.5" y="270.6">Ефремов</text>
<text x="370" y="275.6">Лист</text>
<text x="393.2" y="275.6">Листов</text>
<text x="229.5" y="285.6">Н. контр.</text>
<text x="229.5" y="290.6">Утв.</text>
</g>
<g font-size="3.3">
<text x="263.3" y="20">DD1</text>
<text x="196.6" y="50.5">A</text>
<text x="46.9" y="149.3">N</text>
<text x="291.3" y="186.3">A</text>
<text x="291.1" y="208.6">N</text>
</g>
<g font-size="3">
<text x="122.6" y="15.1">R1</text>
<text x="149.3" y="13.1">+5В</text>
<text x="215.8" y="13.4">С1</text>
<text x="224.3" y="13.2">С2</text>
<text x="315.4" y="17.9">R3</text>
<text x="340.8" y="13.4">+5В</text>
<text x="367.4" y="13.3">+225 В</text>
<text x="133.7" y="22.2">VU1</text>
<text x="201.9" y="19">2</text>
<text x="220.9" y="20.7">ZQ1</text>
<text x="307.7" y="21.4">B</text>
<text x="326.6" y="21.3">VU2</text>
<text x="37.6" y="28">XT1</text>
<text x="357.5" y="26">VT9</text>
<text x="25" y="32.5">Конт</text>
<text x="41" y="32.5">Цепь</text>
<text x="206.8" y="33.4">К Din DD3</text>
<text x="303.3" y="34.8">К SS DD2</text>
<text x="393.9" y="30.9">XT2</text>
<text x="27" y="41.9">2</text>
<text x="27.2" y="37.2">1</text>
<text x="34.2" y="37">0/13 В, 2-8 кГц</text>
<text x="205" y="36.1">К Dout DD3</text>
<text x="206.8" y="40.9">К RE DD3</text>
<text x="303.3" y="37.5">К SDI DD3</text>
<text x="303.3" y="40.8">К SCK DD2</text>
<text x="342.1" y="41.9">R4</text>
<text x="383.2" y="41.9">0/225 В, 11 КГц</text>
<text x="389.5" y="36.9">Цепь</text>
<text x="404.3" y="36.9">Конт.</text>
<text x="407" y="41.9">1</text>
<text x="27" y="46.3">3</text>
<text x="37" y="46.6">UART TXD</text>
<text x="40.4" y="42">GND</text>
<text x="68.8" y="46.4">К PE0 DD1</text>
<text x="148.7" y="42.6">R2</text>
<text x="228" y="46.9">B</text>
<text x="390.1" y="46.9">GND</text>
<text x="406.8" y="46.9">2</text>
<text x="145.3" y="48.9">1</text>
<text x="321.1" y="51.3">1</text>
<text x="338.2" y="51.3">2</text>
<text x="367.8" y="51.3">2</text>
<text x="198.5" y="59.9">VS1</text>
<text x="374.6" y="55.3">+5В</text>
<text x="90.6" y="63.7">+5В</text>
<text x="101.2" y="63.8">DA1</text>
<text x="113.3" y="63.4">К VOUT DD2</text>
<text x="136.7" y="63.6">+15В</text>
<text x="154.8" y="62.5">+15В</text>
<text x="171" y="62.1">VD1</text>
<text x="337.4" y="65.4">1</text>
<text x="345.8" y="63.3">DD2</text>
<text x="101" y="69.6">VCC</text>
<text x="109.1" y="68.8">==</text>
<text x="115.5" y="69.7">IN 2</text>
<text x="146.9" y="69.6">R6</text>
<text x="157.5" y="68.3">R7</text>
<text x="314.3" y="69.8">К PB0 DD1</text>
<text x="336.9" y="71.5">3</text>
<text x="337" y="68.5">2</text>
<text x="339.9" y="66.8">Vcc X|Y</text>
<text x="340.3" y="69.9">SS</text>
<text x="350.1" y="70.3">AVss</text>
<text x="350.7" y="67.3">Vout</text>
<text x="359.4" y="69.3">7</text>
<text x="359.4" y="66.1">8</text>
<text x="378.9" y="67">К IN 2 DA1</text>
<text x="114.2" y="75.8">OUT2</text>
<text x="163.5" y="75">VT2</text>
<text x="221" y="76.7">К UART</text>
<text x="302.7" y="74.8">R19</text>
<text x="314.3" y="73.1">К PB1 DD1</text>
<text x="314.3" y="76.1">К PB2 DD1</text>
<text x="336.5" y="74.5">4</text>
<text x="340.1" y="72.9">SCK</text>
<text x="340.1" y="76">SDI</text>
<text x="350" y="76.4">LDAC</text>
<text x="350.6" y="73.4">Vref</text>
<text x="359.4" y="72.2">6</text>
<text x="359.4" y="75.1">5</text>
<text x="86.9" y="83.2">TV1</text>
<text x="115.2" y="81.1">IN 2</text>
<text x="220.4" y="80.1">TXD XT1</text>
<text x="366.4" y="80.8">2</text>
<text x="101.4" y="88.6">IN 1</text>
<text x="109.1" y="87.5">==</text>
<text x="121.8" y="85.4">К PD4 DD1</text>
<text x="135.5" y="87.9">R5</text>
<text x="297.5" y="86.4">+5В</text>
<text x="114.5" y="91.1">OUT1</text>
<text x="145" y="91">VT1</text>
<text x="157.8" y="91.4">С3</text>
<text x="101.4" y="100.1">IN 1</text>
<text x="115.3" y="100.6">GND</text>
<text x="37.5" y="104.4">XT3</text>
<text x="96" y="107">1</text>
<text x="143.5" y="107">1</text>
<text x="198.3" y="107.9">VS2</text>
<text x="25.1" y="110.3">Конт</text>
<text x="41.1" y="110.3">Цепь</text>
<text x="90.5" y="111.7">+5В</text>
<text x="101" y="112.4">DA2</text>
<text x="113.3" y="111.6">К VOUT DD2</text>
<text x="145.6" y="110.4">+15В</text>
<text x="155.8" y="109.1">+15В</text>
<text x="171.3" y="110.2">VD2</text>
<text x="246.3" y="112.4">+5В</text>
<text x="27.1" y="119.6">2</text>
<text x="27.3" y="114.9">1</text>
<text x="36.7" y="114.9">380 В, 50 Гц</text>
<text x="36.7" y="119.6">380 В, 50 Гц</text>
<text x="101" y="117.8">VCC</text>
<text x="109.1" y="117">==</text>
<text x="115.5" y="117.9">IN 2</text>
<text x="146.9" y="117.8">R9</text>
<text x="157" y="116.4">R10</text>
<text x="305.6" y="115.5">DD3</text>
<text x="392.3" y="118.4">XT4</text>
<text x="27.1" y="124.3">3</text>
<text x="36.7" y="124.3">380 В, 50 Гц</text>
<text x="114.3" y="123.9">OUT2</text>
<text x="163.6" y="123.4">VT4</text>
<text x="237.8" y="121.2">К PD0 DD1</text>
<text x="336.8" y="121.4">R14</text>
<text x="348.1" y="123.7">R15</text>
<text x="389.7" y="123.9">Цепь</text>
<text x="404.1" y="123.9">Конт.</text>
<text x="27" y="128.9">4</text>
<text x="43.4" y="128.9">N</text>
<text x="115.2" y="129.3">IN 2</text>
<text x="237.9" y="131.7">К PD3 DD1</text>
<text x="391.9" y="128.4">A</text>
<text x="407.3" y="128.4">1</text>
<text x="87.7" y="132.5">TV2</text>
<text x="101.4" y="136.8">IN 1</text>
<text x="109.1" y="135.7">==</text>
<text x="132.3" y="135.7">R8</text>
<text x="357.8" y="132.6">R16</text>
<text x="392" y="133.4">B</text>
<text x="407.1" y="133.4">2</text>
<text x="114.3" y="139.9">OUT1</text>
<text x="144.8" y="139.7">VT3</text>
<text x="157.7" y="139.4">С4</text>
<text x="342.3" y="141.5">R17</text>
<text x="390.4" y="138.4">GND</text>
<text x="407.1" y="138.4">3</text>
<text x="101.4" y="148.3">IN 1</text>
<text x="115.3" y="148.8">GND</text>
<text x="317.8" y="149.7">VD6</text>
<text x="325.3" y="149.5">VD7</text>
<text x="376" y="148.9">1</text>
<text x="94.7" y="155.1">1</text>
<text x="144.2" y="155.1">1</text>
<text x="239.3" y="152.4">К PD1 DD1</text>
<text x="335.8" y="154">R18</text>
<text x="89.6" y="161.7">+5В</text>
<text x="113.2" y="161.4">К VOUT DD2</text>
<text x="136.5" y="161.6">+15В</text>
<text x="154.5" y="160.6">+15В</text>
<text x="170.8" y="160.2">VD3</text>
<text x="198.1" y="157.6">VS3</text>
<text x="270.2" y="158.2">C17</text>
<text x="100.8" y="167.6">VCC</text>
<text x="100.8" y="162.3">DA3</text>
<text x="108.9" y="166.8">==</text>
<text x="115.3" y="167.7">IN 2</text>
<text x="146.3" y="167.6">R12</text>
<text x="156.7" y="166.3">R13</text>
<text x="366" y="167.3">1</text>
<text x="393.9" y="168">XT5</text>
<text x="113.9" y="173.8">OUT2</text>
<text x="163.4" y="173.4">VT6</text>
<text x="389.5" y="172.5">Цепь</text>
<text x="404.2" y="172.5">Конт.</text>
<text x="115" y="179.1">IN 2</text>
<text x="387.8" y="177.5">0-275 В</text>
<text x="407" y="177.5">1</text>
<text x="108.9" y="185.5">==</text>
<text x="131.9" y="185.5">R11</text>
<text x="390.1" y="182.5">GND</text>
<text x="406.8" y="182.5">2</text>
<text x="101.2" y="186.6">IN 1</text>
<text x="114" y="189.6">OUT1</text>
<text x="144.6" y="189.1">VT5</text>
<text x="157.6" y="189.4">С5</text>
<text x="308.4" y="186.4">VD8</text>
<text x="211.8" y="194.3">1</text>
<text x="341.9" y="193.6">VT7</text>
<text x="381.5" y="197.1">+225 В</text>
<text x="101.2" y="198.1">IN 1</text>
<text x="115.2" y="198.6">GND</text>
<text x="378" y="203.6">R21</text>
<text x="94.5" y="204.9">1</text>
<text x="144" y="204.9">1</text>
<text x="334.8" y="206.7">R19</text>
<text x="357.3" y="206.6">R20</text>
<text x="82.1" y="214.4">TV3</text>
<text x="115.2" y="212.4">VD4</text>
<text x="154.8" y="210.8">DA4</text>
<text x="191.1" y="211.7">+15В</text>
<text x="216.4" y="211.1">DA5</text>
<text x="326" y="212.7">С18</text>
<text x="337.6" y="212.4">VT8</text>
<text x="377.3" y="214.6">R22</text>
<text x="258.4" y="216.6">+5В</text>
<text x="126.4" y="222">С6</text>
<text x="136.4" y="222.2">С7</text>
<text x="170.1" y="222.4">С8</text>
<text x="182.8" y="222.4">С9</text>
<text x="197.6" y="222.4">С10</text>
<text x="232" y="223.4">С11</text>
<text x="244.4" y="222.9">С12</text>
<text x="335.8" y="222.1">VD9</text>
<text x="377.8" y="223.9">R23</text>
<text x="288.9" y="234.5">2</text>
<text x="110.8" y="242.2">VD5</text>
<text x="154.5" y="242.1">1</text>
<text x="154.8" y="244.8">DA6</text>
<text x="216.5" y="241.7">1</text>
<text x="194.7" y="249.9">+5В</text>
<text x="125.9" y="255.9">С13</text>
<text x="134.8" y="255.8">С14</text>
<text x="169.9" y="256.3">С15</text>
<text x="178.9" y="256.3">С16</text>
<text x="154.4" y="275.5">2</text>
</g>
<g font-size="2.6">
<text x="245.9" y="26.3">XTAL1</text>
<text x="246.2" y="29.8">XTAL2</text>
<text x="282" y="29.8">PB4</text>
<text x="282.1" y="24.3">PB6</text>
<text x="282.1" y="27.2">PB5</text>
<text x="246.3" y="32.3">PD0</text>
<text x="246.6" y="34.7">PD1</text>
<text x="282.1" y="32.4">PB3</text>
<text x="282.1" y="34.8">PB0</text>
<text x="246.4" y="37.3">PD2</text>
<text x="246.4" y="39.9">PD3</text>
<text x="282.1" y="37.3">PB2</text>
<text x="282.2" y="39.8">PB1</text>
<text x="246.3" y="42.3">PD4</text>
<text x="246.4" y="44.8">PD5</text>
<text x="246.4" y="47.3">PD6</text>
<text x="282.1" y="42.3">PB7</text>
<text x="282.2" y="46.3">PF0</text>
<text x="246" y="53.8">PC0</text>
<text x="246.4" y="49.8">PD7</text>
<text x="281.9" y="51.3">PF2</text>
<text x="282.1" y="48.8">PF1</text>
<text x="246" y="59.8">PC2</text>
<text x="246.2" y="56.8">PC1</text>
<text x="281.8" y="56.8">PF4</text>
<text x="281.9" y="54.3">PF3</text>
<text x="281.9" y="59.3">PF5</text>
<text x="246" y="62.8">PC3</text>
<text x="246" y="65.8">PC4</text>
<text x="281.9" y="62.3">PF6</text>
<text x="281.9" y="64.8">PF7</text>
<text x="246.1" y="68.8">PC5</text>
<text x="279.6" y="68.3">RESET</text>
<text x="281.2" y="71.6">GND</text>
<text x="246.1" y="77.9">PE0</text>
<text x="246.1" y="72">PC6</text>
<text x="246.1" y="74.5">PC7</text>
<text x="280.5" y="74.3">AVCC</text>
<text x="281.2" y="77.3">PA0</text>
<text x="245.9" y="83.5">PE2</text>
<text x="246" y="80.5">PE1</text>
<text x="280.9" y="82.3">PA2</text>
<text x="281" y="79.8">PA1</text>
<text x="245.8" y="89.9">PE4</text>
<text x="245.9" y="86.5">PE3</text>
<text x="280.8" y="87.8">PA4</text>
<text x="280.9" y="85.3">PA3</text>
<text x="245.6" y="92.5">PE5</text>
<text x="245.6" y="95.5">PE6</text>
<text x="280.9" y="90.3">PA5</text>
<text x="280.9" y="93.3">PA6</text>
<text x="280.9" y="95.8">PA7</text>
<text x="245.6" y="97.9">PE7</text>
<text x="245.7" y="100.7">PEN</text>
<text x="281.3" y="99.3">PG2</text>
<text x="245.5" y="102.8">PG0</text>
<text x="245.7" y="105.3">PG1</text>
<text x="281.2" y="105.3">PG4</text>
<text x="281.3" y="102.3">PG3</text>
<text x="289.1" y="123.5">Din</text>
<text x="304.6" y="122.2">Vcc</text>
<text x="289.4" y="131.6">RE</text>
<text x="305.7" y="132.7">A</text>
<text x="289.4" y="142.8">TE</text>
<text x="305.4" y="142.7">E</text>
<text x="288.2" y="152.8">Dout</text>
<text x="304" y="153.1">GND</text>
<text x="153.8" y="216.1">*STU</text>
<text x="160.9" y="216.9">OUT</text>
<text x="216.3" y="217.3">*STU OUT</text>
<text x="148.4" y="223.3">IN1</text>
<text x="160.6" y="227.8">GND</text>
<text x="211.8" y="222">IN1</text>
<text x="223.1" y="228.3">GND</text>
<text x="153.6" y="249.6">*STU</text>
<text x="160.9" y="250.5">OUT</text>
<text x="148.4" y="256.9">IN1</text>
<text x="160.6" y="261.4">GND</text>
</g>
<g font-size="2.2">
<text x="290.5" y="22.7">16</text>
<text x="239.7" y="27.7">24</text>
<text x="239.7" y="24.5">23</text>
<text x="290.1" y="28.5">14</text>
<text x="290.2" y="25.7">15</text>
<text x="239.7" y="34.4">26</text>
<text x="239.8" y="31.9">25</text>
<text x="290.2" y="31.5">13</text>
<text x="290.2" y="33.9">10</text>
<text x="239.5" y="41.7">29</text>
<text x="239.6" y="39.3">28</text>
<text x="239.8" y="37">27</text>
<text x="290.4" y="41.5">17</text>
<text x="290.4" y="36.2">12</text>
<text x="290.5" y="38.9">11</text>
<text x="239.6" y="44.2">30</text>
<text x="239.7" y="46.7">31</text>
<text x="290.2" y="47.2">60</text>
<text x="290.4" y="44.4">61</text>
<text x="239.5" y="49">32</text>
<text x="239.6" y="52.9">35</text>
<text x="290.1" y="52.5">58</text>
<text x="290.2" y="49.7">59</text>
<text x="239.5" y="55.5">36</text>
<text x="239.7" y="58.5">37</text>
<text x="289.7" y="57.5">56</text>
<text x="290" y="55">57</text>
<text x="239.6" y="61.8">38</text>
<text x="239.6" y="64.8">39</text>
<text x="289.7" y="60.5">55</text>
<text x="289.8" y="63">54</text>
<text x="239.6" y="67.4">40</text>
<text x="239.8" y="70.4">41</text>
<text x="290" y="70">62</text>
<text x="290" y="66.9">20</text>
<text x="239.7" y="73.5">42</text>
<text x="240.3" y="76.4">2</text>
<text x="289.7" y="72.9">64</text>
<text x="290.2" y="75.8">51</text>
<text x="240.2" y="79.1">3</text>
<text x="240.2" y="82.2">4</text>
<text x="289.8" y="83.4">48</text>
<text x="290" y="78.2">50</text>
<text x="290" y="80.7">49</text>
<text x="240.2" y="85.3">5</text>
<text x="240.2" y="88.3">6</text>
<text x="289.7" y="86">47</text>
<text x="289.9" y="88.6">46</text>
<text x="240.1" y="91.2">7</text>
<text x="240.1" y="94.2">8</text>
<text x="289.6" y="94.1">44</text>
<text x="289.9" y="91.2">45</text>
<text x="239.7" y="101.9">33</text>
<text x="239.9" y="99.4">1</text>
<text x="240.2" y="96.8">9</text>
<text x="290.2" y="98.2">43</text>
<text x="290.4" y="101.6">18</text>
<text x="239.6" y="105">34</text>
<text x="290.2" y="104.1">19</text>
</g>
</svg>
